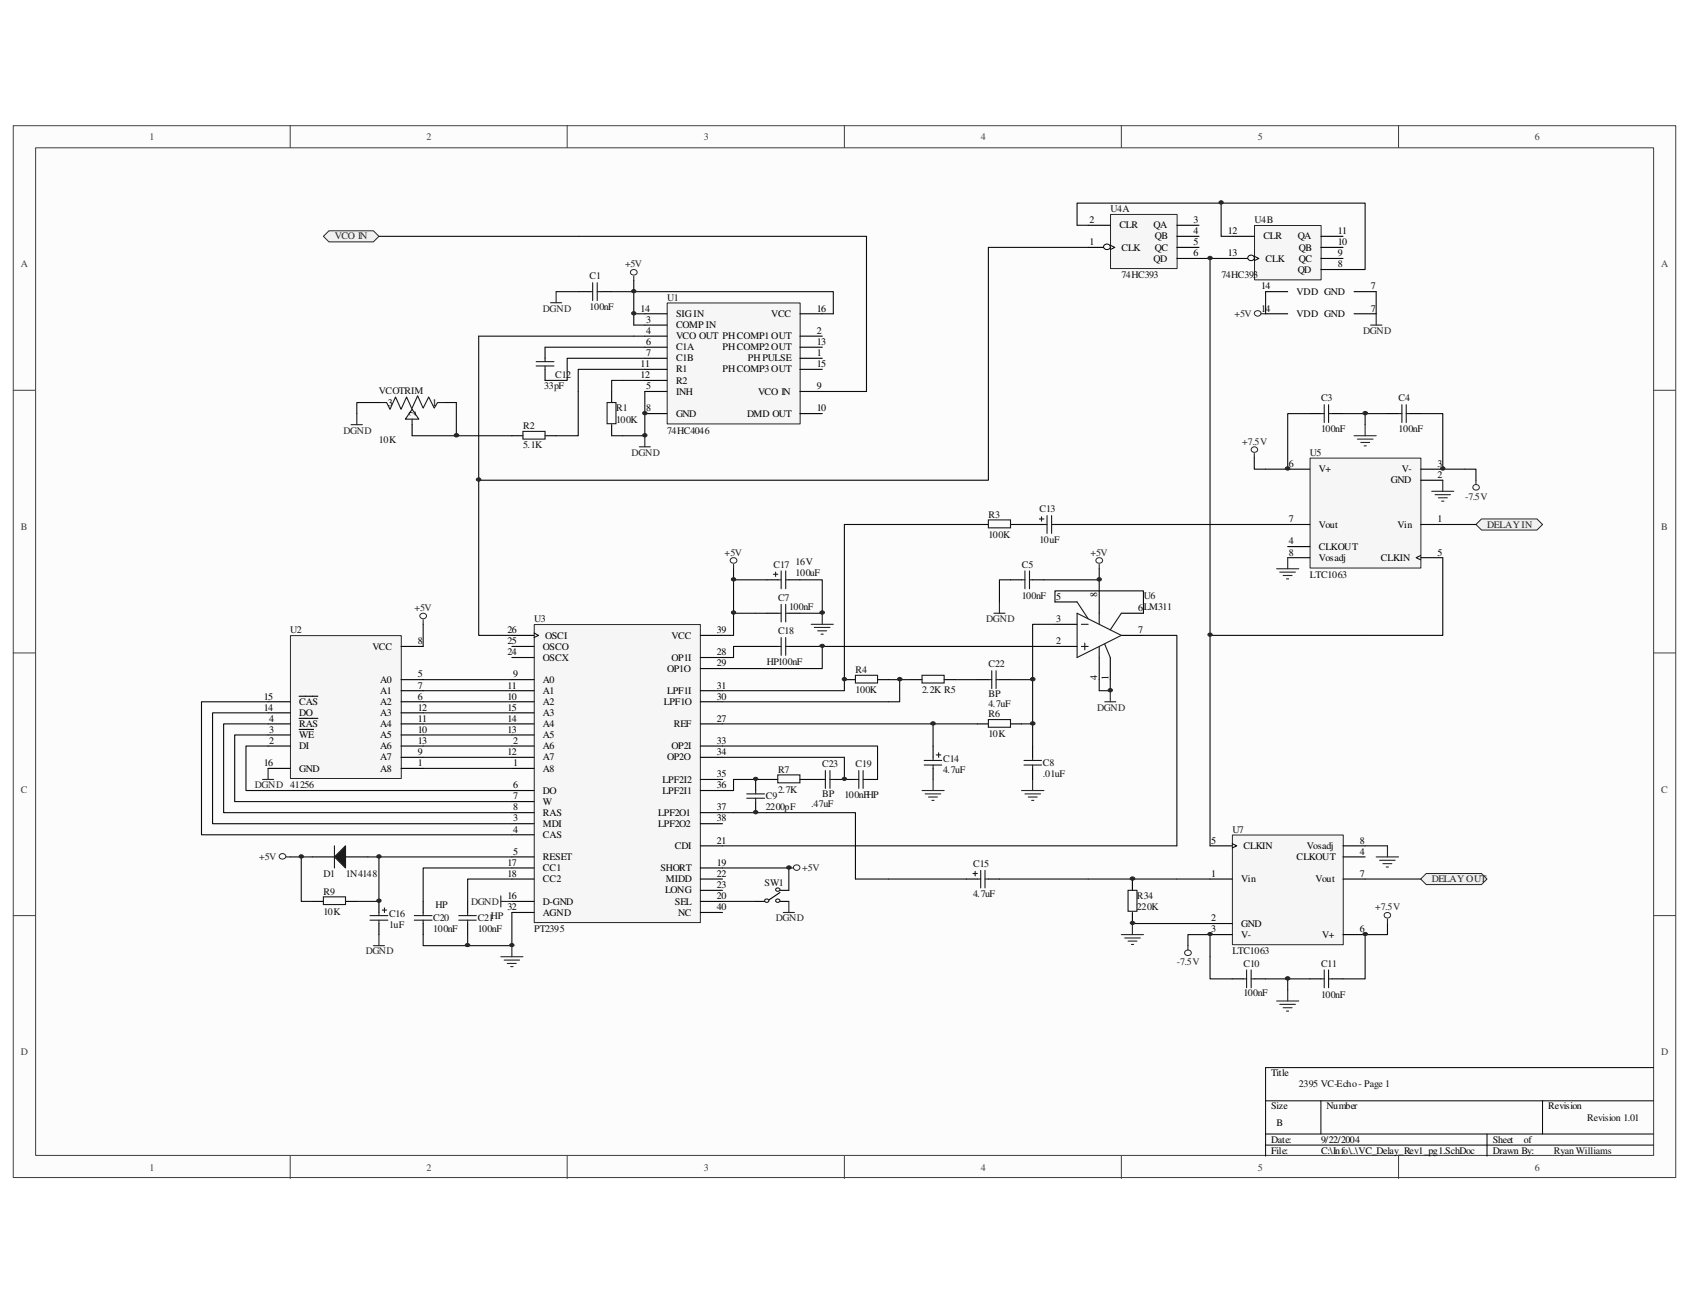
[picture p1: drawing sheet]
<svg xmlns="http://www.w3.org/2000/svg" width="279mm" height="216mm" viewBox="0 0 279 216" stroke-linecap="round" stroke-linejoin="round" font-family="sans-serif">
<path d="M2.2 20.8h275.2v174h-275.2z" fill="#fcfcfc"/>
<path d="M2.2 20.8h275.2v174h-275.2z" fill="none" stroke="#3f3f3f" stroke-width=".17"/>
<path d="M5.9 24.5h267.8v166.7h-267.8z" fill="#fcfcfc"/>
<g fill="none" stroke="#3f3f3f" stroke-width=".17">
<path d="M5.9 24.5h267.8v166.7h-267.8zM48 20.8v3.6M93.9 20.8v3.6M139.8 20.8v3.6M185.6 20.8v3.6M231.5 20.8v3.6M2.2 64.6h3.7M273.7 64.6h3.6M2.2 108h3.7M273.7 108h3.6M2.2 151.5h3.7M273.7 151.5h3.6"/>
<path d="M48 191.3v3.7M93.9 191.3v3.7M139.8 191.3v3.7M185.6 191.3v3.7M231.5 191.3v3.7"/>
</g>
<path d="M273.7 176.6h-64.2v14.7M209.5 182.1h64.2M209.5 187.6h64.2M209.5 189.4h64.2M218.6 182.1v5.5M246.1 187.6v3.7M255.3 182.1v5.5" fill="none" stroke="#000" stroke-width=".17"/>
<path d="M110.5 50.2h21.9v19.9h-21.9z" fill="#f6f6f6"/>
<path d="M104.4 44.8a.54 .54 0 0 1 .7-.2 .54 .54 0 0 1 .3 .7 .54 .54 0 0 1-.7 .2 .54 .54 0 0 1-.3-.7zM110.4 50.1h22v20h-22z" fill="none" stroke="#252525" stroke-width=".17"/>
<g fill="none" stroke="#000" stroke-width=".18">
<path d="M90.2 57.4v1.9M106.7 53.8h3.7M106.7 51.9h3.7M106.7 55.6h3.7M106.7 57.4h3.7M106.7 59.3h3.7M132.4 51.9h3.7M132.4 55.6h3.7M132.4 57.4h3.7M132.4 59.3h3.7M84.7 72.1h1.9M90.2 72.1h1.8"/>
<path d="M90.2 61.1v1.8M101.2 64.8v1.8M101.2 70.3v1.8M106.7 64.8h3.7M106.7 61.1h3.7M106.7 68.4h3.7M106.7 62.9h3.7M132.4 64.8h3.7M132.4 61.1h3.7M132.4 68.4h3.7"/>
</g>
<path d="M95.7 39.1h47.7v25.7h-7.3M90.2 57.4h16.5M104.9 51.9h1.8M106.7 59.3h-12.8v3.6h-3.7M136.1 51.9h1.8v-3.6h-33v5.5h1.8M103.1 62.9h3.6M106.7 61.1h-11v3.7M106.7 64.8v7.3h-5.5" fill="none" stroke="#0e0e0e" stroke-width=".18"/>
<path d="M88.7 59.8h3M90.2 59.3v.5M86.6 71.4h3.6v1.2h-3.6zM88.7 60.5h3M90.2 60.5v.6M100.5 66.6h1.5v3.5h-1.5z" fill="none" stroke="#1b1b1b" stroke-width=".18"/>
<path d="M104.9 45.7v.7M105.8 73.9h1.8M106.7 72.1v1.8" fill="none" stroke="#252525" stroke-width=".18"/>
<path d="M88.5 103.4h27.4v49.2h-27.4z" fill="#f6f6f6"/>
<path d="M120.9 92.5a.54 .54 0 0 1 .7-.2 .54 .54 0 0 1 .3 .7 .54 .54 0 0 1-.7 .2 .54 .54 0 0 1-.3-.7zM181.5 92.5a.54 .54 0 0 1 .7-.2 .54 .54 0 0 1 .2 .7 .54 .54 0 0 1-.7 .2 .54 .54 0 0 1-.2-.7zM88.4 103.3h27.5v49.3h-27.5z" fill="none" stroke="#252525" stroke-width=".17"/>
<g fill="none" stroke="#000" stroke-width=".18">
<path d="M126.9 95.9h1.8M130.6 95.9h1.8M161.8 86.8h1.8M167.3 86.8h1.8M170.9 86.8h1.9M174.6 99.6h3.7M174.6 86.8h1.9M181.9 97.8v3.7M84.7 105.1h3.7M84.7 117.9h3.7M84.7 108.8h3.7M84.7 106.9h3.7"/>
<path d="M84.7 119.8h3.7M84.7 116.1h3.7M84.7 112.4h3.7M84.7 114.3h3.7M115.9 105.1h3.7M115.9 108.8h3.7M115.9 119.8h3.7M115.9 110.6h3.7M115.9 116.1h3.7M115.9 114.3h3.7M126.9 106.9h1.8M126.9 101.5h1.8"/>
<path d="M130.6 106.9h1.8M130.6 101.5h1.8M150.7 112.4h1.9M156.3 112.4h1.8M161.8 119.8h1.8M161.8 112.4h1.8M165.4 112.4h1.9M167.3 119.8h1.8M174.6 106.9h3.7M174.6 103.3h3.7M181.9 108.8v3.6M183.8 108.8v3.6"/>
<path d="M185.6 105.1h3.7M185.6 101.5h3.7M84.7 123.4h3.7M84.7 136.3h3.7M84.7 138.1h3.7M84.7 130.8h3.7M84.7 132.6h3.7M84.7 125.3h3.7M84.7 134.4h3.7M84.7 127.1h3.7M84.7 121.6h3.7M115.9 123.4h3.7"/>
<path d="M115.9 136.3h3.7M115.9 130.8h3.7M115.9 125.3h3.7M115.9 129h3.7M115.9 134.4h3.7M115.9 139.9h3.7M139.8 129h1.8M143.4 129h1.9M154.4 123.4v1.9M154.4 127.1v1.9M170.9 123.4v1.9M170.9 127.1v1.9"/>
<path d="M51.7 141.8h3.7M57.2 141.8h3.7M70 149.1v1.9M70 152.8v1.8M77.4 149.1v1.9M77.4 152.8v1.8M84.7 141.8h3.7M84.7 151h3.7M84.7 149.1h3.7M84.7 143.6h3.7M84.7 145.4h3.7M115.9 151h3.7"/>
<path d="M115.9 149.1h3.7M115.9 143.6h3.7M115.9 145.4h3.7M115.9 147.3h3.7"/>
</g>
<path d="M88.4 104.7l.7 .4-.7 .4" fill="none" stroke="#000" stroke-width=".17"/>
<g fill="none" stroke="#252525" stroke-width=".18">
<path d="M121.4 93.4v.7M181.9 93.4v.7M134.3 103.3h3.6M134.8 103.8h2.6M135.3 104.4h1.5M135.9 104.9h.4M136.1 101.5v1.8M182.9 116.1h1.8M183.8 114.3v1.8M152.6 130.8h3.7M153.1 131.3h2.6M153.7 131.9h1.5"/>
<path d="M154.2 132.4h.4M154.4 129v1.8M169.1 130.8h3.7M169.6 131.3h2.6M170.2 131.9h1.5M170.8 132.4h.3M170.9 129v1.8M82.9 158.3h3.7M82.9 148.2v1.8M82.9 149.1h1.8M83.5 158.8h2.5M84 159.4h1.4"/>
<path d="M84.5 159.9h.4M84.7 156.5v1.8"/>
</g>
<g fill="none" stroke="#0e0e0e" stroke-width=".18">
<path d="M62.7 39.1h33M104.9 55.6h1.8M103.1 62.9h-1.9v1.9M121.4 95.9h5.5M132.4 95.9h3.7v5.6h-3.7M158.1 86.8h3.7M169.1 86.8h1.8M176.5 86.8h27.4M82.9 105.1h1.8M119.6 119.8h34.8v3.6M126.9 106.9h-5.5v1.9h-1.8M126.9 101.5h-5.5v3.6h-1.8"/>
<path d="M132.4 106.9h3.7M158.1 112.4h3.7M174.6 103.3h-3.7v16.5M174.6 106.9h-38.5v3.7h-16.5M181.9 112.4v1.9h1.9v-1.9M189.3 105.1h5.5v34.8h-75.2M119.6 134.4h7.3M77.4 154.6v1.9M84.7 151v5.5h-14.7v-1.9M84.7 145.4h-7.3v3.7M84.7 143.6h-14.7v5.5"/>
</g>
<g fill="none" stroke="#1b1b1b" stroke-width=".18">
<path d="M128 95h.7M128.4 94.7v.7M128.7 95.9h.6M129.3 94.5v2.9M129.3 100v2.9M130.1 95.9h.5M130.1 94.5v2.9M130.1 100v2.9M163.6 86h3.7v1.3h-3.7zM172 85.9h.8M172.4 85.5v.7M172.8 86.8h.5"/>
<path d="M173.3 85.3v2.9M174.1 86.8h.5M174.1 85.3v2.9M178.3 99.6l1.8 2.8M128.7 101.5h.6M128.7 106.9h.6M129.3 105.5v2.9M130.1 105.5v2.9M130.1 101.5h.5M130.1 106.9h.5M152.6 111.7h3.7v1.3h-3.7zM163.6 119h3.7v1.3h-3.7z"/>
<path d="M163.6 112.4h.6M164.2 111v2.9M164.9 111v2.9M164.9 112.4h.5M178.3 101.5l7.3 3.6-7.3 3.7zM179 106.9h1.1M179 103.3h1.1M179.6 106.4v1.1M181.9 101.5v1.8M181.9 106.9v1.9M182.9 106.6l.9 2.2M185.6 101.5l-1.8 2.7"/>
<path d="M141.6 129h.5M142.1 127.5v2.9M142.9 127.5v2.9M142.9 129h.5M153 126.6h2.9M153 125.8h2.9M154.4 125.3v.5M154.4 126.6v.5M155 124.9h.7M155.4 124.5v.8M169.5 126.6h2.9M169.5 125.8h2.9"/>
<path d="M170.9 125.3v.5M170.9 126.6v.5M68.6 152.2h2.9M68.6 151.5h2.9M70 151v.5M70 152.2v.6M75.9 152.2h2.9M75.9 151.5h2.9M77.4 151v.5M77.4 152.2v.6"/>
</g>
<path d="M55.4 141.8l1.8-1.9v3.7z" fill="#1b1b1b"/>
<path d="M55.4 139.9v3.7M57.2 139.9v3.7l-1.8-1.8zM53.5 148.4h3.7v1.2h-3.7zM61.2 151.5h3M61.2 152.2h3M62.7 151v.5M62.7 152.2v.6M63.3 150.6h.7M63.6 150.2v.8" fill="none" stroke="#1b1b1b" stroke-width=".18"/>
<path d="M51.7 149.1h1.8M57.2 149.1h1.9M62.7 149.1v1.9M62.7 152.8v1.8" fill="none" stroke="#000" stroke-width=".18"/>
<path d="M70 102.5v.8M43.5 129h1.8M44.4 127.1v1.9M47.3 141.8h.7M61.8 156.5h1.8M62.7 154.6v1.9" fill="none" stroke="#252525" stroke-width=".18"/>
<g fill="none" stroke="#0e0e0e" stroke-width=".18">
<path d="M70 119.8h14.7M70 117.9h14.7M70 116.1h14.7M70 114.3h14.7M70 112.4h14.7M70 103.3v3.6M70 127.1h14.7M70 125.3h14.7M70 123.4h14.7M70 121.6h14.7M51.7 141.8h-1.8v7.3h1.8M60.9 141.8h1.8v7.3"/>
<path d="M62.7 141.8h22"/>
</g>
<path d="M69.6 101.7a.54 .54 0 0 1 .6-.2 .54 .54 0 0 1 .3 .6 .53 .53 0 0 1-.7 .2 .53 .53 0 0 1-.2-.6zM46.3 141.5a.53 .53 0 0 1 .7-.3 .53 .53 0 0 1 .2 .7 .53 .53 0 0 1-.6 .2 .53 .53 0 0 1-.3-.6z" fill="none" stroke="#252525" stroke-width=".17"/>
<path d="M48.1 105.2h18.3v23.6h-18.3z" fill="#f6f6f6"/>
<g fill="none" stroke="#252525" stroke-width=".17">
<path d="M48.1 105.2h18.3v23.6h-18.3zM196.1 157.4a.53 .53 0 0 1 .7-.2 .53 .53 0 0 1 .3 .7 .54 .54 0 0 1-.7 .2 .54 .54 0 0 1-.3-.7z"/>
<circle cx="207.7" cy="74.4" r=".5"/>
<circle cx="244.4" cy="80.6" r=".5"/>
<circle cx="131.9" cy="143.5" r=".5"/>
<circle cx="229.7" cy="151.4" r=".5"/>
</g>
<g fill="none" stroke="#000" stroke-width=".18">
<path d="M95.7 48.3h1.9M99.4 48.3h1.8M167.3 95.9h1.8M170.9 95.9h1.9M44.4 119.8h3.6M44.4 116.1h3.6M44.4 117.9h3.6M49.5 118.8h3.1M49.5 115.2h3.1M66.4 119.8h3.6M66.4 112.4h3.6M66.4 116.1h3.6"/>
<path d="M66.4 114.3h3.6M66.4 106.9h3.6M66.4 117.9h3.6M139.8 112.4h1.8M145.3 112.4h1.8M44.4 127.1h3.6M44.4 123.4h3.6M44.4 121.6h3.6M49.5 120.7h2.4M66.4 127.1h3.6M66.4 123.4h3.6M66.4 121.6h3.6"/>
<path d="M66.4 125.3h3.6M134.3 129h1.8M137.9 129h1.9M159.9 145.4h1.9M163.6 145.4h1.8M187.4 145.4v1.9M187.4 151v1.8M203.9 161.9h1.9M207.6 161.9h1.9M216.8 161.9h1.8M220.5 161.9h1.8"/>
</g>
<g fill="none" stroke="#0e0e0e" stroke-width=".18">
<path d="M92 48.3h3.7M104.9 46.4v1.9h-3.7M121.4 94.1v7.4M158.1 86.8h-18.3v27.5h-20.2M203.9 86.8h9.2M44.4 119.8h-7.4v14.6h47.7M44.4 117.9h-9.2v18.4h49.5M44.4 116.1h-11v22h51.3M147.1 112.4h3.6M148.9 112.4v3.7h-29.3M154.4 119.8h7.4M167.3 112.4h3.6"/>
<path d="M169.1 119.8h1.8v3.6M44.4 123.4h-3.7v7.4h44M44.4 121.6h-5.6v11h45.9M119.6 123.4h25.7v5.6M119.6 125.3h20.2M126.9 134.4h14.7v11M48 141.8h1.9M119.6 143.6h11M180.1 145.4h20.2"/>
</g>
<g fill="none" stroke="#252525" stroke-width=".18">
<path d="M91.1 50.1h1.9M92 48.3v1.8M207.6 75v.8M238.8 79.5v1.8M244.3 79.5v.7M165.4 99.6v1.9M237 81.3h3.6M237.5 81.8h2.6M238.1 82.4h1.5M238.6 82.9h.4M164.5 101.5h1.8M130.6 143.6h.7"/>
<path d="M185.6 154.6h3.7M186.2 155.2h2.5M186.7 155.7h1.5M187.3 156.3h.3M187.4 152.8v1.8M196.6 156.5v.7M229.7 152v.8M211.3 165.6h3.7M211.8 166.2h2.6M212.4 166.7h1.5M212.9 167.3h.4M213.1 163.8v1.8"/>
</g>
<g fill="none" stroke="#1b1b1b" stroke-width=".18">
<path d="M97.6 48.3h.5M98.1 46.8v2.9M98.9 46.8v2.9M98.9 48.3h.5M169.1 95.9h.5M169.6 94.5v2.9M170.4 94.5v2.9M170.4 95.9h.5M141.6 111.7h3.7v1.3h-3.7zM136.1 129h.5M136.6 127.5v2.9M137.4 127.5v2.9"/>
<path d="M137.4 129h.5M161.1 144.5h.7M161.4 144.2v.7M161.8 145.4h.5M162.3 144v2.9M163 145.4h.6M163 144v2.9M186.7 147.3h1.5v3.5h-1.5zM205.8 161.9h.5M206.3 160.5v2.9M207.1 160.5v2.9M207.1 161.9h.5"/>
<path d="M218.6 161.9h.6M219.2 160.5v2.9M219.9 161.9h.6M219.9 160.5v2.9"/>
</g>
<path d="M204 138.2h18.3v18.1h-18.3z" fill="#f6f6f6"/>
<path d="M204 138.1h18.3v18.2h-18.3z" fill="none" stroke="#252525" stroke-width=".17"/>
<path d="M200.3 139.9h3.6M222.3 139.9h3.7M200.3 145.4h3.6M200.3 152.8h3.6M200.3 154.6h3.6M222.3 145.4h3.7M222.3 154.6h3.7M222.3 141.8h3.7" fill="none" stroke="#000" stroke-width=".18"/>
<path d="M204 139.6l.7 .3-.7 .4" fill="none" stroke="#000" stroke-width=".17"/>
<path d="M216.9 75.8h18.3v18.2h-18.3z" fill="#f6f6f6"/>
<path d="M216.8 75.8h18.4v18.2h-18.4z" fill="none" stroke="#252525" stroke-width=".17"/>
<g fill="none" stroke="#000" stroke-width=".18">
<path d="M209.5 51.9h3.6M224.1 51.9h3.7M213.1 77.6h3.7M216.8 68.4h1.8M220.5 68.4h1.8M229.7 68.4h1.8M233.3 68.4h1.8M235.1 79.5h3.7M235.1 77.6h3.7M213.1 86.8h3.7M213.1 90.4h3.7M213.1 92.3h3.7"/>
<path d="M235.1 86.8h3.7M235.1 92.3h3.7"/>
</g>
<path d="M235.1 91.9l-.7 .4 .7 .3" fill="none" stroke="#000" stroke-width=".17"/>
<g fill="none" stroke="#0e0e0e" stroke-width=".18">
<path d="M79.2 55.6h25.7M216.8 68.4h-3.7v9.2h-3.6M222.3 68.4h7.4M226 68.4v1.9M235.1 68.4h3.7v9.2h3.7M167.3 95.9h-1.9v3.7M172.8 95.9h9.1M181.9 94.1v3.7M59.1 149.1h3.6M141.6 145.4h5.5M187.4 152.8h12.9M196.6 156.5v-1.9h3.7v7.3h3.6"/>
<path d="M229.7 152.8v1.8h-3.7v7.3h-3.7M209.5 161.9h7.3M213.1 161.9v1.9"/>
</g>
<path d="M224.1 72.1h3.7M224.7 72.6h2.6M225.2 73.2h1.5M225.8 73.8h.4M226 70.3v1.8" fill="none" stroke="#252525" stroke-width=".18"/>
<path d="M218.6 68.4h.6M219.2 67v2.9M219.9 67v2.9M219.9 68.4h.6M231.5 68.4h.5M232 67v2.9M232.8 68.4h.5M232.8 67v2.9" fill="none" stroke="#1b1b1b" stroke-width=".18"/>
<path d="M183.9 35.5h10.9v8.9h-10.9z" fill="#f6f6f6"/>
<path d="M183.8 35.5h11v8.9h-11z" fill="none" stroke="#252525" stroke-width=".17"/>
<path d="M180.1 37.3h3.7M180.1 40.9h3.7" fill="none" stroke="#000" stroke-width=".18"/>
<path d="M183.8 40.6l.7 .3-.7 .4" fill="none" stroke="#000" stroke-width=".17"/>
<path d="M182.7 40.6a.53 .53 0 0 1 .7-.2 .53 .53 0 0 1 .3 .7 .54 .54 0 0 1-.7 .2 .54 .54 0 0 1-.3-.7z" fill-rule="evenodd" fill="#fcfcfc"/>
<path d="M182.7 40.6a.53 .53 0 0 1 .7-.2 .53 .53 0 0 1 .3 .7 .54 .54 0 0 1-.7 .2 .54 .54 0 0 1-.3-.7z" fill="none" stroke="#000" stroke-width=".17"/>
<path d="M194.8 37.3h3.7M194.8 39.1h3.7M194.8 40.9h3.7M194.8 42.8h3.7M209.5 48.3h3.6M224.1 48.3h3.7" fill="none" stroke="#000" stroke-width=".18"/>
<path d="M207.7 37.3h11v9h-11z" fill="#f6f6f6"/>
<path d="M207.7 37.3h11v9h-11z" fill="none" stroke="#252525" stroke-width=".17"/>
<path d="M203.9 39.1h3.7M203.9 42.8h3.7" fill="none" stroke="#000" stroke-width=".18"/>
<path d="M207.6 42.4l.8 .4-.8 .3" fill="none" stroke="#000" stroke-width=".17"/>
<circle cx="207.1" cy="42.7" r=".5" fill="#fcfcfc"/>
<circle cx="207.1" cy="42.7" r=".5" fill="none" stroke="#000" stroke-width=".17"/>
<path d="M218.6 39.1h3.7M218.6 40.9h3.7M218.6 42.8h3.7M218.6 44.6h3.7" fill="none" stroke="#000" stroke-width=".18"/>
<path d="M180.1 37.3h-1.8v-3.7h47.7v11h-3.7M202.1 33.6v5.5h1.8M198.5 42.8h5.4M226 105.1h-25.7v34.8M147.1 145.4h12.8" fill="none" stroke="#0e0e0e" stroke-width=".18"/>
<path d="M208.7 51.9h.8M226.9 53.8h1.8M227.8 51.9v1.9" fill="none" stroke="#252525" stroke-width=".18"/>
<path d="M207.7 51.6a.53 .53 0 0 1 .7-.2 .53 .53 0 0 1 .3 .7 .53 .53 0 0 1-.7 .2 .53 .53 0 0 1-.3-.7z" fill="none" stroke="#252525" stroke-width=".17"/>
<circle cx="171" cy="119.7" r=".34" fill="#252525"/>
<circle cx="171" cy="119.7" r=".34" fill="none" stroke="#252525" stroke-width=".17"/>
<circle cx="183.8" cy="114.2" r=".32" fill="#252525"/>
<circle cx="183.8" cy="114.2" r=".32" fill="none" stroke="#252525" stroke-width=".17"/>
<circle cx="62.8" cy="141.7" r=".32" fill="#252525"/>
<circle cx="62.8" cy="141.7" r=".32" fill="none" stroke="#252525" stroke-width=".17"/>
<circle cx="49.9" cy="141.7" r=".32" fill="#252525"/>
<circle cx="49.9" cy="141.7" r=".32" fill="none" stroke="#252525" stroke-width=".17"/>
<circle cx="149" cy="112.4" r=".34" fill="#252525"/>
<circle cx="149" cy="112.4" r=".34" fill="none" stroke="#252525" stroke-width=".17"/>
<path d="M84.4 156.2a.34 .34 0 0 1 .4-.1 .34 .34 0 0 1 .2 .4l-.1 .1a.38 .38 0 0 1-.5-.2z" fill-rule="evenodd" fill="#252525"/>
<path d="M84.4 156.2a.34 .34 0 0 1 .4-.1 .34 .34 0 0 1 .2 .4l-.1 .1a.38 .38 0 0 1-.5-.2z" fill="none" stroke="#252525" stroke-width=".17"/>
<circle cx="121.5" cy="95.8" r=".32" fill="#252525"/>
<circle cx="121.5" cy="95.8" r=".32" fill="none" stroke="#252525" stroke-width=".17"/>
<path d="M135.8 101.2a.41 .41 0 0 1 .7 .1 .36 .36 0 0 1-.5 .3 .36 .36 0 0 1-.2-.4z" fill-rule="evenodd" fill="#252525"/>
<path d="M135.8 101.2a.41 .41 0 0 1 .7 .1 .36 .36 0 0 1-.5 .3 .36 .36 0 0 1-.2-.4z" fill="none" stroke="#252525" stroke-width=".17"/>
<path d="M77.1 156.2a.42 .42 0 0 1 .7 .2 .37 .37 0 0 1-.5 .2 .37 .37 0 0 1-.2-.4z" fill-rule="evenodd" fill="#252525"/>
<path d="M77.1 156.2a.42 .42 0 0 1 .7 .2 .37 .37 0 0 1-.5 .2 .37 .37 0 0 1-.2-.4z" fill="none" stroke="#252525" stroke-width=".17"/>
<path d="M135.8 106.7a.42 .42 0 0 1 .7 .2 .36 .36 0 0 1-.5 .2 .36 .36 0 0 1-.2-.4z" fill-rule="evenodd" fill="#252525"/>
<path d="M135.8 106.7a.42 .42 0 0 1 .7 .2 .36 .36 0 0 1-.5 .2 .36 .36 0 0 1-.2-.4z" fill="none" stroke="#252525" stroke-width=".17"/>
<path d="M154.1 119.5a.41 .41 0 0 1 .7 .2 .36 .36 0 0 1-.4 .3 .36 .36 0 0 1-.3-.5z" fill-rule="evenodd" fill="#252525"/>
<path d="M154.1 119.5a.41 .41 0 0 1 .7 .2 .36 .36 0 0 1-.4 .3 .36 .36 0 0 1-.3-.5z" fill="none" stroke="#252525" stroke-width=".17"/>
<circle cx="121.5" cy="101.3" r=".32" fill="#252525"/>
<circle cx="121.5" cy="101.3" r=".32" fill="none" stroke="#252525" stroke-width=".17"/>
<circle cx="62.8" cy="149" r=".32" fill="#252525"/>
<circle cx="62.8" cy="149" r=".32" fill="none" stroke="#252525" stroke-width=".17"/>
<circle cx="171" cy="112.4" r=".34" fill="#252525"/>
<circle cx="171" cy="112.4" r=".34" fill="none" stroke="#252525" stroke-width=".17"/>
<circle cx="139.8" cy="112.4" r=".32" fill="#252525"/>
<circle cx="139.8" cy="112.4" r=".32" fill="none" stroke="#252525" stroke-width=".17"/>
<path d="M200 154.4a.34 .34 0 0 1 .4-.1 .34 .34 0 0 1 .2 .4 .34 .34 0 0 1-.4 .1 .34 .34 0 0 1-.2-.4z" fill-rule="evenodd" fill="#252525"/>
<path d="M200 154.4a.34 .34 0 0 1 .4-.1 .34 .34 0 0 1 .2 .4 .34 .34 0 0 1-.4 .1 .34 .34 0 0 1-.2-.4z" fill="none" stroke="#252525" stroke-width=".17"/>
<path d="M225.6 154.4a.36 .36 0 0 1 .5-.1 .36 .36 0 0 1 .2 .4 .42 .42 0 0 1-.7-.2z" fill-rule="evenodd" fill="#252525"/>
<path d="M225.6 154.4a.36 .36 0 0 1 .5-.1 .36 .36 0 0 1 .2 .4 .42 .42 0 0 1-.7-.2z" fill="none" stroke="#252525" stroke-width=".17"/>
<path d="M212.8 161.7a.41 .41 0 0 1 .7 .2 .36 .36 0 0 1-.4 .2 .36 .36 0 0 1-.3-.4z" fill-rule="evenodd" fill="#252525"/>
<path d="M212.8 161.7a.41 .41 0 0 1 .7 .2 .36 .36 0 0 1-.4 .2 .36 .36 0 0 1-.3-.4z" fill="none" stroke="#252525" stroke-width=".17"/>
<circle cx="182" cy="95.8" r=".32" fill="#252525"/>
<circle cx="182" cy="95.8" r=".32" fill="none" stroke="#252525" stroke-width=".17"/>
<circle cx="202.2" cy="33.5" r=".32" fill="#252525"/>
<circle cx="202.2" cy="33.5" r=".32" fill="none" stroke="#252525" stroke-width=".17"/>
<path d="M207.6 75.8v1.8h1.9M242.5 77.6h1.8v1.9M226 139.9h3.7" fill="none" stroke="#0e0e0e" stroke-width=".18"/>
<path d="M211.3 94.1h3.7M211.8 94.7h2.6M212.4 95.2h1.5M212.9 95.8h.4M213.1 92.3v1.8M229.7 139.9v1.9M227.8 141.8h3.7M228.3 142.3h2.6M228.9 142.9h1.5M229.5 143.4h.3" fill="none" stroke="#252525" stroke-width=".18"/>
<circle cx="106.8" cy="68.3" r=".32" fill="#252525"/>
<circle cx="106.8" cy="68.3" r=".32" fill="none" stroke="#252525" stroke-width=".17"/>
<circle cx="104.9" cy="48.2" r=".32" fill="#252525"/>
<circle cx="104.9" cy="48.2" r=".32" fill="none" stroke="#252525" stroke-width=".17"/>
<circle cx="104.9" cy="51.8" r=".32" fill="#252525"/>
<circle cx="104.9" cy="51.8" r=".32" fill="none" stroke="#252525" stroke-width=".17"/>
<circle cx="106.8" cy="72" r=".32" fill="#252525"/>
<circle cx="106.8" cy="72" r=".32" fill="none" stroke="#252525" stroke-width=".17"/>
<path d="M79.2 55.6v49.5h3.7M163.6 40.9v38.6h-84.4" fill="none" stroke="#0e0e0e" stroke-width=".18"/>
<path d="M78.9 79.2a.4 .4 0 0 1 .7 .1 .35 .35 0 0 1-.4 .3 .35 .35 0 0 1-.3-.4z" fill-rule="evenodd" fill="#252525"/>
<path d="M78.9 79.2a.4 .4 0 0 1 .7 .1 .35 .35 0 0 1-.4 .3 .35 .35 0 0 1-.3-.4z" fill="none" stroke="#252525" stroke-width=".17"/>
<path d="M163.6 40.9h16.5" fill="none" stroke="#0e0e0e" stroke-width=".18"/>
<circle cx="226" cy="68.3" r=".34" fill="#252525"/>
<circle cx="226" cy="68.3" r=".34" fill="none" stroke="#252525" stroke-width=".17"/>
<circle cx="238.8" cy="77.5" r=".32" fill="#252525"/>
<circle cx="238.8" cy="77.5" r=".32" fill="none" stroke="#252525" stroke-width=".17"/>
<path d="M212.8 77.4a.41 .41 0 0 1 .7 .1 .36 .36 0 0 1-.4 .3 .36 .36 0 0 1-.3-.4z" fill-rule="evenodd" fill="#252525"/>
<path d="M212.8 77.4a.41 .41 0 0 1 .7 .1 .36 .36 0 0 1-.4 .3 .36 .36 0 0 1-.3-.4z" fill="none" stroke="#252525" stroke-width=".17"/>
<path d="M200.3 42.8v62.3" fill="none" stroke="#0e0e0e" stroke-width=".18"/>
<circle cx="200.3" cy="105" r=".32" fill="#252525"/>
<circle cx="200.3" cy="105" r=".32" fill="none" stroke="#252525" stroke-width=".17"/>
<path d="M238.8 92.3v12.8h-12.8" fill="none" stroke="#0e0e0e" stroke-width=".18"/>
<path d="M244.3 86.8l.9-.9h9.2l.9 .9-.9 .9h-9.2z" fill-rule="evenodd" fill="#f0f0f0"/>
<path d="M244.3 86.8l.9-.9h9.2l.9 .9-.9 .9h-9.2z" fill="none" stroke="#252525" stroke-width=".17"/>
<path d="M236.1 144.5h9.1l.9 .9-.9 .9h-9.1l-1-.9z" fill-rule="evenodd" fill="#f0f0f0"/>
<path d="M236.1 144.5h9.1l.9 .9-.9 .9h-9.1l-1-.9z" fill="none" stroke="#252525" stroke-width=".17"/>
<path d="M238.8 86.8h5.5M226 145.4h9.1" fill="none" stroke="#0e0e0e" stroke-width=".18"/>
<path d="M53.5 39.1l.9-.9h7.4l.9 .9-.9 .9h-7.4z" fill-rule="evenodd" fill="#f0f0f0"/>
<path d="M53.5 39.1l.9-.9h7.4l.9 .9-.9 .9h-7.4z" fill="none" stroke="#252525" stroke-width=".17"/>
<path d="M165.4 145.4h14.7" fill="none" stroke="#0e0e0e" stroke-width=".18"/>
<path d="M187.1 152.6l.2-.1a.34 .34 0 0 1 .3 0 .34 .34 0 0 1 .2 .3 .41 .41 0 0 1-.7-.1z" fill-rule="evenodd" fill="#252525"/>
<path d="M187.1 152.6l.2-.1a.34 .34 0 0 1 .3 0 .34 .34 0 0 1 .2 .3 .41 .41 0 0 1-.7-.1z" fill="none" stroke="#252525" stroke-width=".17"/>
<circle cx="187.5" cy="145.3" r=".34" fill="#252525"/>
<circle cx="187.5" cy="145.3" r=".34" fill="none" stroke="#252525" stroke-width=".17"/>
<path d="M125.1 129v1.8M125.1 132.6v1.8M126.9 129h1.8M132.4 129h1.9" fill="none" stroke="#000" stroke-width=".18"/>
<path d="M123.6 132.1h2.9M123.6 131.3h2.9M125.1 130.8v.5M125.1 132.1v.5M128.7 128.2h3.7v1.3h-3.7z" fill="none" stroke="#1b1b1b" stroke-width=".18"/>
<path d="M126.9 129h-5.5v1.8h-1.8M139.8 125.3v3.7" fill="none" stroke="#0e0e0e" stroke-width=".18"/>
<path d="M139.5 128.7l.1-.1a.38 .38 0 0 1 .5 .2 .34 .34 0 0 1-.4 .3 .34 .34 0 0 1-.2-.4z" fill-rule="evenodd" fill="#252525"/>
<path d="M139.5 128.7l.1-.1a.38 .38 0 0 1 .5 .2 .34 .34 0 0 1-.4 .3 .34 .34 0 0 1-.2-.4z" fill="none" stroke="#252525" stroke-width=".17"/>
<circle cx="125.1" cy="134.4" r=".32" fill="#252525"/>
<circle cx="125.1" cy="134.4" r=".32" fill="none" stroke="#252525" stroke-width=".17"/>
<path d="M124.8 128.7l.1-.1a.38 .38 0 0 1 .5 .2 .34 .34 0 0 1-.4 .3 .34 .34 0 0 1-.2-.4z" fill-rule="evenodd" fill="#252525"/>
<path d="M124.8 128.7l.1-.1a.38 .38 0 0 1 .5 .2 .34 .34 0 0 1-.4 .3 .34 .34 0 0 1-.2-.4z" fill="none" stroke="#252525" stroke-width=".17"/>
<path d="M62.7 66.6h1.3l.6 1.1 .9-2 .9 2 .9-2 .9 2M73.7 66.6h-1.3l-.5 .9-.9-1.8-1 1.8-.9-2-.9 2" fill="none" stroke="#1b1b1b" stroke-width=".18"/>
<path d="M68.2 67.7l1.1 1.6h-2.2z" fill="#fafafa"/>
<path d="M68.2 67.7l1.1 1.6h-2.2zM68.2 69.3v1" fill="none" stroke="#1b1b1b" stroke-width=".18"/>
<path d="M60.9 66.6h1.8M68.2 70.3v1.8M73.7 66.6h1.8" fill="none" stroke="#000" stroke-width=".18"/>
<path d="M75.5 66.6v5.5h-7.3M75.5 72.1h9.2M95.7 64.8v7.3h-3.7" fill="none" stroke="#0e0e0e" stroke-width=".18"/>
<path d="M58.1 70.3h1.9M59.1 68.4v1.9" fill="none" stroke="#252525" stroke-width=".18"/>
<circle cx="75.6" cy="72" r=".34" fill="#252525"/>
<circle cx="75.6" cy="72" r=".34" fill="none" stroke="#252525" stroke-width=".17"/>
<path d="M60.9 66.6h-1.8v1.8" fill="none" stroke="#0e0e0e" stroke-width=".18"/>
<circle cx="200.3" cy="42.7" r=".32" fill="#252525"/>
<circle cx="200.3" cy="42.7" r=".32" fill="none" stroke="#252525" stroke-width=".17"/>
<path d="M128.7 149.1h1.9M128.7 147.3h1.9M129.1 147.7l-2.2 1.4h-1.8" fill="none" stroke="#000" stroke-width=".18"/>
<circle cx="128.8" cy="147.2" r=".32" fill="#fefefe"/>
<circle cx="128.8" cy="147.2" r=".32" fill="none" stroke="#1b1b1b" stroke-width=".18"/>
<circle cx="128.8" cy="149" r=".32" fill="#fefefe"/>
<circle cx="128.8" cy="149" r=".32" fill="none" stroke="#1b1b1b" stroke-width=".18"/>
<circle cx="126.9" cy="149" r=".32" fill="#fefefe"/>
<circle cx="126.9" cy="149" r=".32" fill="none" stroke="#1b1b1b" stroke-width=".18"/>
<path d="M119.6 149.1h5.5M130.6 143.6v3.7" fill="none" stroke="#0e0e0e" stroke-width=".18"/>
<circle cx="130.6" cy="143.5" r=".34" fill="#252525"/>
<circle cx="130.6" cy="143.5" r=".34" fill="none" stroke="#252525" stroke-width=".17"/>
<path d="M129.7 151h1.8M130.6 149.1v1.9" fill="none" stroke="#252525" stroke-width=".18"/>
<path d="M209.5 48.3v3.6M227.8 48.3v3.6M174.6 99.6v-1.8h14.7v3.7" fill="none" stroke="#0e0e0e" stroke-width=".18"/>
<g font-size="1.7" fill="#3f3f3f">
<text x="24.8" y="23.1">1</text>
<text x="70.6" y="23.1">2</text>
<text x="116.5" y="23.1">3</text>
<text x="162.3" y="23.1">4</text>
<text x="208.2" y="23.1">5</text>
<text x="254.1" y="23.1">6</text>
<text x="3.5" y="44.2">A</text>
<text x="275" y="44.2">A</text>
<text x="3.5" y="87.7">B</text>
<text x="275" y="87.7">B</text>
<text x="3.5" y="131.1">C</text>
<text x="275" y="131.1">C</text>
<text x="3.5" y="174.6">D</text>
<text x="275" y="174.6">D</text>
<text x="24.8" y="193.7">1</text>
<text x="70.6" y="193.7">2</text>
<text x="116.5" y="193.7">3</text>
<text x="162.3" y="193.7">4</text>
<text x="208.2" y="193.7">5</text>
<text x="254.1" y="193.7">6</text>
</g>
<g font-size="1.7" fill="#0e0e0e">
<text x="183.8" y="35">U4A</text>
<text x="207.7" y="36.9">U4B</text>
<text x="97.6" y="46.2">C1</text>
<text x="185.6" y="46.1">74HC393</text>
<text x="202.2" y="46.1">74HC393</text>
<text x="97.6" y="51.4">100nF</text>
<text x="110.4" y="49.7">U1</text>
<text x="62.7" y="65.1">VCOTRIM</text>
<text x="90.1" y="64.4">33pF</text>
<text x="91.9" y="62.5">C12</text>
<text x="86.6" y="71">R2</text>
<text x="102" y="69.9">100K</text>
<text x="102" y="68.1">R1</text>
<text x="110.4" y="71.7">74HC4046</text>
<text x="218.7" y="71.5">100nF</text>
<text x="218.7" y="66.4">C3</text>
<text x="231.5" y="71.5">100nF</text>
<text x="231.5" y="66.4">C4</text>
<text x="62.7" y="73.4">10K</text>
<text x="86.6" y="74.1">5.1K</text>
<text x="216.8" y="75.4">U5</text>
<text x="163.6" y="89">100K</text>
<text x="163.6" y="85.7">R3</text>
<text x="172.1" y="89.9">10uF</text>
<text x="172.1" y="84.7">C13</text>
<text x="128" y="93.9">C17</text>
<text x="131.7" y="95.4">100uF</text>
<text x="131.7" y="93.5">16V</text>
<text x="169.1" y="93.9">C5</text>
<text x="216.8" y="95.6">LTC1063</text>
<text x="128.8" y="99.4">C7</text>
<text x="130.6" y="100.9">100nF</text>
<text x="169.1" y="99">100nF</text>
<text x="189.3" y="100.9">LM311</text>
<text x="189.3" y="99">U6</text>
<text x="48" y="104.7">U2</text>
<text x="88.4" y="102.9">U3</text>
<text x="128.8" y="104.9">C18</text>
<text x="126.9" y="110.1">HP100nF</text>
<text x="141.6" y="111.3">R4</text>
<text x="163.6" y="110.4">C22</text>
<text x="141.6" y="114.6">100K</text>
<text x="152.6" y="114.6">2.2K R5</text>
<text x="163.6" y="117">4.7uF</text>
<text x="163.6" y="115.3">BP</text>
<text x="163.6" y="118.6">R6</text>
<text x="163.6" y="122">10K</text>
<text x="128.8" y="131.1">2.7K</text>
<text x="128.8" y="127.8">R7</text>
<text x="136.1" y="131.9">BP</text>
<text x="136.1" y="126.9">C23</text>
<text x="141.6" y="126.9">C19</text>
<text x="156.1" y="127.8">4.7uF</text>
<text x="156.1" y="126">C14</text>
<text x="172.6" y="128.6">.01uF</text>
<text x="172.6" y="126.7">C8</text>
<text x="126.8" y="134">2200pF</text>
<text x="126.8" y="132.2">C9</text>
<text x="134.3" y="133.5">.47uF</text>
<text x="139.8" y="132.1">100nFHP</text>
<text x="204" y="137.7">U7</text>
<text x="161.1" y="143.4">C15</text>
<text x="53.6" y="145.1">D1</text>
<text x="53.6" y="148">R9</text>
<text x="57.2" y="145.1">1N4148</text>
<text x="126.6" y="146.5">SW1</text>
<text x="161.1" y="148.4">4.7uF</text>
<text x="188.2" y="148.7">R34</text>
<text x="53.6" y="151.3">10K</text>
<text x="64.4" y="153.5">1uF</text>
<text x="64.4" y="151.7">C16</text>
<text x="71.7" y="154.2">100nF</text>
<text x="71.7" y="152.4">C20</text>
<text x="72.1" y="150.2">HP</text>
<text x="79.1" y="154.2">100nF</text>
<text x="79.1" y="152.4">C21HP</text>
<text x="88.4" y="154.2">PT2395</text>
<text x="188.2" y="150.6">220K</text>
<text x="204" y="157.9">LTC1063</text>
<text x="205.8" y="159.9">C10</text>
<text x="218.7" y="159.9">C11</text>
<text x="205.8" y="164.8">100nF</text>
<text x="218.7" y="165">100nF</text>
<text x="215" y="179.9">2395 VC-Echo - Page 1</text>
<text x="262.7" y="185.4">Revision 1.01</text>
<text x="257.2" y="190.9">Ryan Williams</text>
</g>
<g font-size="1.7" fill="#252525">
<text x="55.4" y="39.6">VCO IN</text>
<text x="103.5" y="44.2">+5V</text>
<text x="89.9" y="51.6">DGND</text>
<text x="204.3" y="52.5">+5V</text>
<text x="225.6" y="55.2">DGND</text>
<text x="56.9" y="71.7">DGND</text>
<text x="104.5" y="75.4">DGND</text>
<text x="205.6" y="73.6">+7.5V</text>
<text x="242.5" y="82.7">-7.5V</text>
<text x="246.2" y="87.3">DELAY IN</text>
<text x="119.9" y="91.9">+5V</text>
<text x="180.5" y="91.9">+5V</text>
<text x="68.6" y="101.1">+5V</text>
<text x="163.2" y="102.9">DGND</text>
<text x="181.6" y="117.6">DGND</text>
<text x="42.2" y="130.4">DGND 41256</text>
<text x="42.9" y="142.3">+5V</text>
<text x="78" y="149.6">DGND</text>
<text x="132.8" y="144.2">+5V</text>
<text x="237" y="146">DELAY OUT</text>
<text x="128.4" y="152.4">DGND</text>
<text x="227.6" y="150.6">+7.5V</text>
<text x="60.5" y="157.9">DGND</text>
<text x="194.8" y="159.7">-7.5V</text>
</g>
<g font-size="1.7">
<text x="180.3" y="36.9">2</text>
<text x="180.3" y="40.5">1</text>
<text x="185.3" y="37.8">CLR</text>
<text x="185.6" y="41.4">CLK</text>
<text x="190.9" y="37.8">QA</text>
<text x="191.1" y="39.6">QB</text>
<text x="191.1" y="41.4">QC</text>
<text x="197.5" y="38.7">4</text>
<text x="197.5" y="40.5">5</text>
<text x="197.5" y="36.9">3</text>
<text x="203.2" y="38.7">12</text>
<text x="209.1" y="39.6">CLR</text>
<text x="214.8" y="39.6">QA</text>
<text x="215" y="41.4">QB</text>
<text x="221.4" y="40.5">10</text>
<text x="221.4" y="38.7">11</text>
<text x="190.9" y="43.3">QD</text>
<text x="197.5" y="42.4">6</text>
<text x="203.2" y="42.4">13</text>
<text x="208.8" y="47.9">14</text>
<text x="209.5" y="43.3">CLK</text>
<text x="214.8" y="45.1">QD</text>
<text x="215" y="43.3">QC</text>
<text x="221.4" y="42.4">9</text>
<text x="221.4" y="44.2">8</text>
<text x="226.9" y="47.9">7</text>
<text x="106" y="51.6">14</text>
<text x="106.9" y="53.4">3</text>
<text x="111.9" y="52.5">SIG IN</text>
<text x="127.7" y="52.5">VCC</text>
<text x="135.2" y="51.6">16</text>
<text x="208.8" y="51.6">14</text>
<text x="214.6" y="52.5">VDD GND</text>
<text x="214.6" y="48.8">VDD GND</text>
<text x="226.9" y="51.6">7</text>
<text x="106.9" y="55.2">4</text>
<text x="106.9" y="57">6</text>
<text x="106.9" y="58.9">7</text>
<text x="111.9" y="54.3">COMP IN</text>
<text x="111.9" y="56.1">VCO OUT PH COMP1 OUT</text>
<text x="111.9" y="58">C1A</text>
<text x="111.9" y="59.8">C1B</text>
<text x="119.6" y="58">PH COMP2 OUT</text>
<text x="123.8" y="59.8">PH PULSE</text>
<text x="135.2" y="58.9">1</text>
<text x="135.2" y="55.2">2</text>
<text x="135.2" y="57">13</text>
<text x="106" y="60.7">11</text>
<text x="106" y="62.5">12</text>
<text x="106.9" y="64.4">5</text>
<text x="111.9" y="65.3">INH</text>
<text x="111.9" y="61.6">R1</text>
<text x="111.9" y="63.5">R2</text>
<text x="119.6" y="61.6">PH COMP3 OUT</text>
<text x="125.5" y="65.3">VCO IN</text>
<text x="135.2" y="60.7">15</text>
<text x="135.2" y="64.4">9</text>
<text x="64.2" y="67.2">3</text>
<text x="68.8" y="68.8" transform="rotate(-90 68.8 68.8)">2</text>
<text x="71.6" y="67.2">1</text>
<text x="106.9" y="68.1">8</text>
<text x="111.9" y="69">GND</text>
<text x="123.6" y="69">DMD OUT</text>
<text x="135.2" y="68.1">10</text>
<text x="213.3" y="77.2">6</text>
<text x="237.9" y="77.2">3</text>
<text x="218.3" y="78.1">V+</text>
<text x="230.2" y="80">GND</text>
<text x="232" y="78.1">V-</text>
<text x="237.9" y="79.1">2</text>
<text x="213.3" y="86.4">7</text>
<text x="218.3" y="87.3">Vout</text>
<text x="231.3" y="87.3">Vin</text>
<text x="237.9" y="86.4">1</text>
<text x="213.3" y="90.1">4</text>
<text x="213.3" y="91.9">8</text>
<text x="218.3" y="91">CLKOUT</text>
<text x="218.3" y="92.8">Vosadj</text>
<text x="228.5" y="92.8">CLKIN</text>
<text x="237.9" y="91.9">5</text>
<text x="174.8" y="99.2">5</text>
<text x="181.6" y="98.7" transform="rotate(-90 181.6 98.7)">8</text>
<text x="188.4" y="101.1">6</text>
<text x="61.6" y="107.5">VCC</text>
<text x="69.2" y="106.6">8</text>
<text x="84" y="104.7">26</text>
<text x="84" y="106.6">25</text>
<text x="89.9" y="107.5">OSCO</text>
<text x="90.3" y="105.6">OSCI</text>
<text x="111.2" y="105.6">VCC</text>
<text x="118.7" y="104.7">39</text>
<text x="174.8" y="106.6">2</text>
<text x="174.8" y="102.9">3</text>
<text x="188.4" y="104.7">7</text>
<text x="62.9" y="113">A0</text>
<text x="69.2" y="112">5</text>
<text x="69.2" y="113.9">7</text>
<text x="84" y="108.4">24</text>
<text x="84" y="113.9">11</text>
<text x="84.9" y="112">9</text>
<text x="89.9" y="109.3">OSCX</text>
<text x="89.9" y="113">A0</text>
<text x="110.4" y="111.1">OP1O</text>
<text x="111.2" y="109.3">OP1I</text>
<text x="118.7" y="110.2">29</text>
<text x="118.7" y="113.9">31</text>
<text x="118.7" y="108.4">28</text>
<text x="181.6" y="112.5" transform="rotate(-90 181.6 112.5)">4</text>
<text x="183.5" y="112.5" transform="rotate(-90 183.5 112.5)">1</text>
<text x="43.7" y="117.6">14</text>
<text x="43.7" y="115.7">15</text>
<text x="44.6" y="119.4">4</text>
<text x="49.5" y="118.5">DO</text>
<text x="49.5" y="116.7">CAS</text>
<text x="62.9" y="116.7">A2</text>
<text x="62.9" y="114.8">A1</text>
<text x="62.9" y="118.5">A3</text>
<text x="69.2" y="115.7">6</text>
<text x="69.2" y="119.4">11</text>
<text x="69.2" y="117.6">12</text>
<text x="84" y="117.6">15</text>
<text x="84" y="115.7">10</text>
<text x="84" y="119.4">14</text>
<text x="89.9" y="118.5">A3</text>
<text x="89.9" y="116.7">A2</text>
<text x="89.9" y="114.8">A1</text>
<text x="109.9" y="116.7">LPF1O</text>
<text x="110.4" y="114.8">LPF1I</text>
<text x="118.7" y="115.7">30</text>
<text x="118.7" y="119.4">27</text>
<text x="44.6" y="123.1">2</text>
<text x="44.6" y="121.2">3</text>
<text x="49.5" y="124">DI</text>
<text x="49.5" y="122.2">WE</text>
<text x="49.5" y="120.3">RAS</text>
<text x="62.9" y="125.8">A7</text>
<text x="62.9" y="122.2">A5</text>
<text x="62.9" y="120.3">A4</text>
<text x="62.9" y="124">A6</text>
<text x="69.2" y="124.9">9</text>
<text x="69.2" y="121.2">10</text>
<text x="69.2" y="123.1">13</text>
<text x="84" y="124.9">12</text>
<text x="84" y="121.2">13</text>
<text x="84.9" y="123.1">2</text>
<text x="89.9" y="124">A6</text>
<text x="89.9" y="125.8">A7</text>
<text x="89.9" y="122.2">A5</text>
<text x="89.9" y="120.3">A4</text>
<text x="110.4" y="125.8">OP2O</text>
<text x="111.2" y="124">OP2I</text>
<text x="111.5" y="120.3">REF</text>
<text x="118.7" y="124.9">34</text>
<text x="118.7" y="123.1">33</text>
<text x="43.7" y="126.7">16</text>
<text x="49.5" y="127.6">GND</text>
<text x="62.9" y="127.6">A8</text>
<text x="69.2" y="126.7">1</text>
<text x="84.9" y="130.4">6</text>
<text x="84.9" y="126.7">1</text>
<text x="89.9" y="131.3">DO</text>
<text x="89.9" y="127.6">A8</text>
<text x="109.7" y="129.5">LPF2I2</text>
<text x="109.7" y="131.3">LPF2I1</text>
<text x="118.7" y="128.6">35</text>
<text x="118.7" y="130.4">36</text>
<text x="84.9" y="135.9">3</text>
<text x="84.9" y="137.7">4</text>
<text x="84.9" y="132.2">7</text>
<text x="84.9" y="134">8</text>
<text x="89.9" y="136.8">MDI</text>
<text x="89.9" y="133.1">W</text>
<text x="89.9" y="135">RAS</text>
<text x="109" y="135">LPF2O1</text>
<text x="109" y="136.8">LPF2O2</text>
<text x="118.7" y="134">37</text>
<text x="118.7" y="135.9">38</text>
<text x="84" y="143.2">17</text>
<text x="84.9" y="141.4">5</text>
<text x="89.9" y="138.7">CAS</text>
<text x="89.9" y="142.3">RESET</text>
<text x="111.7" y="140.5">CDI</text>
<text x="118.7" y="139.6">21</text>
<text x="118.7" y="143.2">19</text>
<text x="200.5" y="139.6">5</text>
<text x="205.8" y="140.5">CLKIN</text>
<text x="214.6" y="142.3">CLKOUT</text>
<text x="216.3" y="140.5">Vosadj</text>
<text x="225.1" y="139.6">8</text>
<text x="225.1" y="141.4">4</text>
<text x="84" y="148.7">16</text>
<text x="84" y="145.1">18</text>
<text x="89.9" y="149.6">D-GND</text>
<text x="89.9" y="144.2">CC1</text>
<text x="89.9" y="146">CC2</text>
<text x="109.3" y="144.2">SHORT</text>
<text x="110.1" y="147.8">LONG</text>
<text x="110.2" y="146">MIDD</text>
<text x="111.7" y="149.6">SEL</text>
<text x="118.7" y="145.1">22</text>
<text x="118.7" y="146.9">23</text>
<text x="118.7" y="148.7">20</text>
<text x="200.5" y="145.1">1</text>
<text x="205.5" y="146">Vin</text>
<text x="217.7" y="146">Vout</text>
<text x="225.1" y="145.1">7</text>
<text x="84" y="150.6">32</text>
<text x="89.9" y="151.5">AGND</text>
<text x="112.3" y="151.5">NC</text>
<text x="118.7" y="150.6">40</text>
<text x="200.5" y="152.4">2</text>
<text x="200.5" y="154.2">3</text>
<text x="205.5" y="153.3">GND</text>
<text x="205.5" y="155.1">V-</text>
<text x="218.8" y="155.1">V+</text>
<text x="225.1" y="154.2">6</text>
<text x="210.4" y="178.1">Title</text>
<text x="210.4" y="183.6">Size</text>
<text x="219.6" y="183.6">Number</text>
<text x="256.2" y="183.6">Revision</text>
<text x="210.4" y="189.1">Date:</text>
<text x="210.4" y="190.9">File:</text>
<text x="211.3" y="186.3">B</text>
<text x="218.7" y="189.1">9/22/2004</text>
<text x="218.7" y="190.9">C:\Info\..\VC_Delay_Rev1_pg1.SchDoc</text>
<text x="247.1" y="190.9">Drawn By:</text>
<text x="247.1" y="189.1">Sheet</text>
<text x="252.2" y="189.1">of</text>
</g>
</svg>
